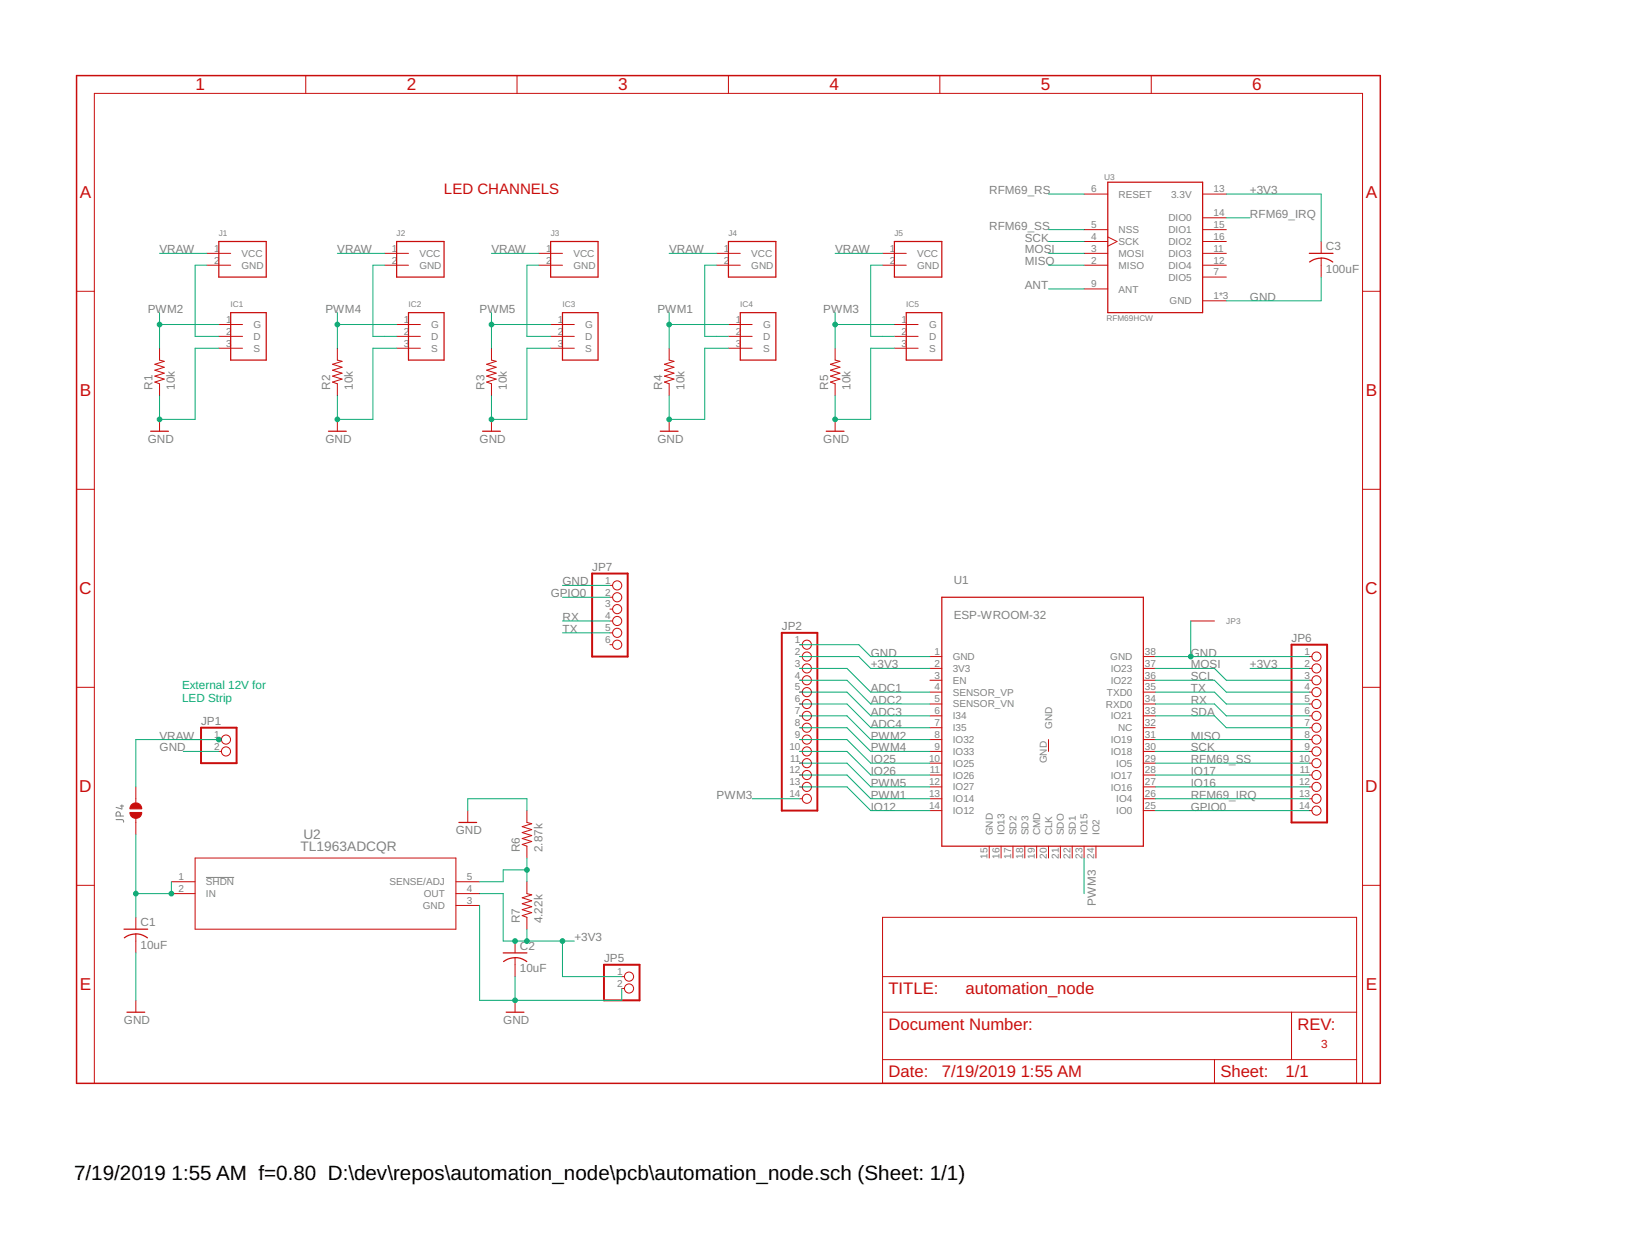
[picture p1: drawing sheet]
<svg xmlns="http://www.w3.org/2000/svg" width="279mm" height="216mm" viewBox="0 0 279 216" stroke-linecap="round" stroke-linejoin="round" font-family="sans-serif">
<path d="M20.6 139.8v-.3a.36 .36 0 0 0-.3-.4 .36 .36 0 0 0-.4 .4v.3h1.3M20.6 138.1h.6M20.9 137.9v.7l-1-.3M19.9 140.4l1.1 .1 .2 .4M35.3 150.3h4.8" fill="none" stroke="#808080" stroke-width=".17"/>
<path d="M13.1 13h223.5v172.6h-223.5z" fill="none" stroke="#c90d0c" stroke-width=".25"/>
<g fill="none" stroke="#c90d0c" stroke-width=".17">
<path d="M52.4 13v3M88.6 13v3M124.9 13v3M161.1 13v3M197.3 13v3M185.8 33.3h4.1M185.8 39.3h4.1M206.1 37.3h4.1M206.1 33.3h4.1M206.1 39.3h4.1M13.1 49.9h3.1M27.3 59.7v2l.9 .2-1.7 .5 1.7 .5-1.7 .5 1.7 .5-1.7 .6 1.7 .5-1.7 .5 .8 .3v2"/>
<path d="M35.5 43.4h4M35.5 45.4h4M37.5 55.6h4.1M37.5 57.6h4.1M37.5 59.7h4.1M57.8 59.7v2l.8 .2-1.6 .5 1.6 .5-1.6 .5 1.6 .5-1.6 .6 1.6 .5-1.6 .5 .8 .3v2M66 43.4h4M66 45.4h4M68 55.6h4.1M68 57.6h4.1M68 59.7h4.1M84.2 59.7v2l.8 .2-1.6 .5 1.6 .5-1.6 .5 1.6 .5-1.6 .6 1.6 .5-1.6 .5 .8 .3v2"/>
<path d="M92.4 43.4h4M92.4 45.4h4M94.4 55.6h4M94.4 57.6h4M94.4 59.7h4M114.7 59.7v2l.8 .2-1.6 .5 1.6 .5-1.6 .5 1.6 .5-1.6 .6 1.6 .5-1.6 .5 .8 .3v2M122.8 43.4h4.1M122.8 45.4h4.1M124.9 55.6h4M124.9 57.6h4M124.9 59.7h4M143.2 59.7v2l.8 .2-1.7 .5 1.7 .5-1.7 .5 1.7 .5-1.7 .6 1.7 .5-1.7 .5 .9 .3v2"/>
<path d="M151.3 43.4h4M151.3 45.4h4M153.3 55.6h4.1M153.3 57.6h4.1M153.3 59.7h4.1M185.8 43.4h4.1M185.8 45.4h4.1M185.8 41.4h4.1M185.8 49.5h4.1M189.9 40.6l1.6 .8-1.6 .8M206.1 43.4h4.1M206.1 45.4h4.1"/>
<path d="M206.1 51.5h4.1M206.1 41.4h4.1M206.1 47.5h4.1M226.5 41.4v2M226.5 44.2v3.3M233.6 49.9h3M27.3 71.9v2M57.8 71.9v2M84.2 71.9v2M114.7 71.9v2M143.2 71.9v2M13.1 83.8h3.1"/>
<path d="M233.6 83.8h3M13.1 117.8h3.1M104.5 106.4h.5M104.5 110.5h.5M104.5 100.3h.5M104.5 102.3h.5M104.5 104.4h.5M104.5 108.4h.5M137.1 114.5h.4M137.1 116.6h.4M137.1 112.5h.4M137.1 118.6h.4"/>
<path d="M137.1 110.5h.4M159.4 114.5h2M159.4 116.6h2M159.4 112.5h2M159.4 118.6h2M196 114.5h2M196 116.6h2M196 112.5h2M196 118.6h2M204.1 106.4h4.1M224.4 114.5h.5M224.4 116.6h.5"/>
<path d="M224.4 112.5h.5M224.4 118.6h.5M233.6 117.8h3M23.3 134.8v2.8M37.5 128.8h.5M37.5 126.7h.5M80.2 138.9v2M90.3 138.9v2l.8 .2-1.6 .5 1.6 .6-1.6 .5 1.6 .5-1.6 .5 1.6 .5-1.6 .5 .8 .3v2M137.1 136.9h.4M137.1 130.8h.4M137.1 134.8h.4M137.1 132.8h.4"/>
<path d="M137.1 128.8h.4M137.1 126.7h.4M137.1 122.7h.4M137.1 124.7h.4M137.1 120.6h.4M159.4 138.9h2M159.4 136.9h2M159.4 130.8h2M159.4 134.8h2M159.4 132.8h2M159.4 128.8h2M159.4 126.7h2"/>
<path d="M159.4 122.7h2M159.4 124.7h2M159.4 120.6h2M179.7 126.7v2.1M196 138.9h2M196 136.9h2M196 130.8h2M196 134.8h2M196 132.8h2M196 128.8h2M196 126.7h2M196 122.7h2"/>
<path d="M196 124.7h2M196 120.6h2M224.4 138.9h.5M224.4 136.9h.5M224.4 130.8h.5M224.4 134.8h.5M224.4 132.8h.5M224.4 128.8h.5M224.4 126.7h.5M224.4 122.7h.5M224.4 124.7h.5M224.4 120.6h.5"/>
<path d="M13.1 151.7h3.1M23.3 140.2v2.8M23.3 157.2v2M29.4 151.1h4M29.4 153.1h4M33.4 147h44.7v12.2h-44.7zM78.1 151.1h4.1M78.1 153.1h4.1M78.1 155.2h4.1M90.3 151.1v2l.8 .2-1.6 .5 1.6 .5-1.6 .6 1.6 .5-1.6 .5 1.6 .5-1.6 .5 .8 .3v2M151.3 157.2h81.2v28.4h-81.2zM169.6 145v2"/>
<path d="M171.6 145v2M173.6 145v2M175.7 145v2M177.7 145v2M179.7 145v2M181.8 145v2M183.8 145v2M185.8 145v2M187.9 145v2M233.6 151.7h3M23.3 160v3.3M23.3 171.4v2"/>
<path d="M88.3 161.2v2.1M88.3 164.1v3.2M88.3 171.4v2M106.6 167.3h.4M106.6 169.4h.4M151.3 173.4h81.2M151.3 167.3h81.2M221.4 173.4v8.2M16.2 185.6v-169.6h217.4v169.6M151.3 181.6h81.2M208.2 181.6v4"/>
<circle cx="105.8" cy="106.4" r=".78"/>
<circle cx="105.8" cy="104.4" r=".78"/>
<circle cx="105.8" cy="100.3" r=".78"/>
<circle cx="105.8" cy="102.3" r=".78"/>
<circle cx="105.8" cy="110.5" r=".78"/>
<circle cx="105.8" cy="108.4" r=".78"/>
<circle cx="138.3" cy="110.5" r=".78"/>
<circle cx="138.3" cy="116.6" r=".78"/>
<circle cx="138.3" cy="112.5" r=".78"/>
<circle cx="138.3" cy="118.6" r=".78"/>
<circle cx="138.3" cy="114.5" r=".78"/>
<circle cx="225.7" cy="114.5" r=".78"/>
<circle cx="225.7" cy="112.5" r=".78"/>
<circle cx="225.7" cy="116.6" r=".78"/>
<circle cx="225.7" cy="118.6" r=".78"/>
<circle cx="38.7" cy="128.8" r=".78"/>
<circle cx="38.7" cy="126.7" r=".78"/>
<circle cx="138.3" cy="136.9" r=".78"/>
<circle cx="138.3" cy="128.8" r=".78"/>
<circle cx="138.3" cy="130.8" r=".78"/>
<circle cx="138.3" cy="120.6" r=".78"/>
<circle cx="138.3" cy="122.7" r=".78"/>
<circle cx="138.3" cy="126.7" r=".78"/>
<circle cx="138.3" cy="124.7" r=".78"/>
<circle cx="138.3" cy="134.8" r=".78"/>
<circle cx="138.3" cy="132.8" r=".78"/>
<circle cx="225.7" cy="124.7" r=".78"/>
<circle cx="225.7" cy="120.6" r=".78"/>
<circle cx="225.7" cy="128.8" r=".78"/>
<circle cx="225.7" cy="134.8" r=".78"/>
<circle cx="225.7" cy="122.7" r=".78"/>
<circle cx="225.7" cy="126.7" r=".78"/>
<circle cx="225.7" cy="132.8" r=".78"/>
<circle cx="225.7" cy="138.9" r=".78"/>
<circle cx="225.7" cy="130.8" r=".78"/>
<circle cx="225.7" cy="136.9" r=".78"/>
<circle cx="107.8" cy="167.3" r=".78"/>
<circle cx="107.8" cy="169.4" r=".78"/>
</g>
<g fill="none" stroke="#c90d0c" stroke-width=".21">
<path d="M189.9 31.2h16.2v22.4h-16.2zM37.5 41.4h8.1v6.1h-8.1zM39.5 53.6h6.1v8.1h-6.1zM68 41.4h8.1v6.1h-8.1zM70 53.6h6.1v8.1h-6.1zM94.4 41.4h8.1v6.1h-8.1zM96.4 53.6h6.1v8.1h-6.1zM124.9 41.4h8.1v6.1h-8.1zM126.9 53.6h6.1v8.1h-6.1zM153.3 41.4h8.1v6.1h-8.1zM155.3 53.6h6.1v8.1h-6.1zM224.4 43.4h4.1"/>
<path d="M224.5 44.9a3.3 3.3 0 0 1 4 0M25.8 73.9h3.1M56.3 73.9h3.1M82.7 73.9h3.1M113.2 73.9h3M141.6 73.9h3.1M161.4 102.3h34.6v42.7h-34.6zM21.3 159.2h4M78.7 140.9h3M21.8 173.4h3M23.3 160l.8 .1 1.2 .6M23.3 160l-1.3 .3-.7 .4"/>
<path d="M86.3 163.3h4M86.8 173.4h3M88.3 164.1l.9 .1 1.1 .6M88.3 164.1l-1.2 .2-.8 .5"/>
</g>
<path d="M101.5 98.3h6.1v14.2h-6.1zM134 108.4h6.1v30.5h-6.1zM221.4 110.5h6.1v30.4h-6.1zM34.5 124.7h6.1v6.1h-6.1zM103.5 165.3h6.1v6.1h-6.1z" fill="none" stroke="#c90d0c" stroke-width=".34"/>
<g fill="#c90d0c" stroke="#c90d0c" stroke-width=".17">
<path d="M22.5 137.9a1.02 1.02 0 0 1 1.1-.3 1.02 1.02 0 0 1 .7 1h-2z" fill-rule="evenodd"/>
<path d="M22.3 139.2h2a1.02 1.02 0 0 1-1 1 1.02 1.02 0 0 1-1-1z" fill-rule="evenodd"/>
</g>
<g fill="none" stroke="#0dab76" stroke-width=".17">
<path d="M179.7 33.3h6.1M179.7 39.3h6.1M210.2 33.3h16.3v8.1M210.2 37.3h4.1M27.3 53.6v6.1M27.3 55.6h10.2M27.3 43.4h8.2M35.5 45.4h-2.1v12.2h4.1M37.5 59.7h-4.1v12.2h-6.1v-4.1M57.8 53.6v6.1M57.8 55.6h10.2M57.8 43.4h8.2"/>
<path d="M66 45.4h-2.1v12.2h4.1M68 59.7h-4.1v12.2h-6.1v-4.1M84.2 53.6v6.1M84.2 55.6h10.2M84.2 43.4h8.2M92.4 45.4h-2.1v12.2h4.1M94.4 59.7h-4.1v12.2h-6.1v-4.1M114.7 53.6v6.1M114.7 55.6h10.2M114.7 43.4h8.1M122.8 45.4h-2v12.2h4.1M124.9 59.7h-4.1v12.2h-6.1v-4.1"/>
<path d="M143.2 53.6v6.1M143.2 55.6h10.1M143.2 43.4h8.1M151.3 45.4h-2.1v12.2h4.1M153.3 59.7h-4.1v12.2h-6v-4.1M179.7 43.4h6.1M179.7 45.4h6.1M179.7 41.4h6.1M179.7 49.5h6.1M226.5 47.5v4h-16.3M96.4 100.3h8.1M96.4 108.4h8.1"/>
<path d="M96.4 106.4h8.1M96.4 102.3h8.1M137.1 112.5h10.1l2 2h10.2M137.1 110.5h10.1l2 2h10.2M137.1 118.6h8.1l4 4.1h10.2M137.1 114.5h8.1l4 4.1h10.2M137.1 116.6h8.1l4 4h10.2M198 112.5h26.4M198 114.5h10.2l2 2.1h14.2M198 116.6h10.2l2 2h14.2M198 118.6h10.2l2 2h14.2M204.1 106.4v6.1"/>
<path d="M214.3 114.5h10.1M31.4 128.8h6.1M37.5 126.7h-14.2v8.1M80.2 138.9v-2h10.1v2M128.9 136.9h8.2M137.1 128.8h8.1l4 4h10.2M137.1 124.7h8.1l4 4.1h10.2M137.1 132.8h8.1l4 4.1h10.2M137.1 126.7h8.1l4 4.1h10.2M137.1 122.7h8.1l4 4h10.2M137.1 120.6h8.1l4 4.1h10.2M137.1 134.8h8.1l4 4.1h10.2"/>
<path d="M137.1 130.8h8.1l4 4h10.2M198 128.8h26.4M198 136.9h26.4M198 132.8h26.4M198 126.7h26.4M198 122.7h10.2l2 2h14.2M198 120.6h10.2l2 2.1h14.2M198 134.8h26.4M198 130.8h26.4M198 138.9h26.4M23.3 143v14.2M29.4 151.1v2h-6.1"/>
<path d="M82.2 155.2v16.2h24.4v-2M82.2 153.1h4.1v8.1h12.1M90.3 147v4.1M90.3 159.2v2M90.3 149.1h-4v2h-4.1M185.8 147v6.1M23.3 163.3v8.1M88.3 167.3v4.1M96.4 161.2v6.1h10.2"/>
</g>
<g fill="#0dab76" stroke="#0dab76" stroke-width=".17">
<circle cx="27.3" cy="71.9" r=".4"/>
<circle cx="57.8" cy="71.9" r=".4"/>
<circle cx="84.2" cy="71.9" r=".4"/>
<circle cx="114.7" cy="71.9" r=".4"/>
<circle cx="143.2" cy="71.9" r=".4"/>
<circle cx="204.1" cy="112.5" r=".4"/>
<circle cx="88.3" cy="171.4" r=".4"/>
<circle cx="114.7" cy="55.6" r=".4"/>
<circle cx="37.5" cy="126.7" r=".4"/>
<circle cx="27.3" cy="55.6" r=".4"/>
<circle cx="143.2" cy="55.6" r=".4"/>
<circle cx="57.8" cy="55.6" r=".4"/>
<circle cx="84.2" cy="55.6" r=".4"/>
<circle cx="88.3" cy="161.2" r=".4"/>
<circle cx="90.3" cy="161.2" r=".4"/>
<circle cx="96.4" cy="161.2" r=".4"/>
<circle cx="29.4" cy="153.1" r=".4"/>
<circle cx="23.3" cy="153.1" r=".4"/>
<circle cx="90.3" cy="149.1" r=".4"/>
</g>
<g font-size="3.5">
<text x="12.7" y="202.2">7/19/2019</text>
<text x="29.4" y="202.2">1:55 AM f=0.80 D:\dev\repos\automation_node\pcb\automation_node.sch (Sheet: 1/1)</text>
</g>
<g font-size="2.9" fill="#c90d0c">
<text x="33.5" y="15.5">1</text>
<text x="69.7" y="15.5">2</text>
<text x="105.9" y="15.5">3</text>
<text x="142.2" y="15.5">4</text>
<text x="178.4" y="15.5">5</text>
<text x="214.6" y="15.5">6</text>
<text x="13.7" y="34">A</text>
<text x="234.1" y="34">A</text>
<text x="13.7" y="67.9">B</text>
<text x="234.1" y="67.9">B</text>
<text x="13.6" y="101.8">C</text>
<text x="234" y="101.8">C</text>
<text x="13.6" y="135.8">D</text>
<text x="234" y="135.8">D</text>
<text x="13.7" y="169.7">E</text>
<text x="152.3" y="170.4">TITLE:</text>
<text x="165.5" y="170.4">automation_node</text>
<text x="234.1" y="169.7">E</text>
<text x="152.3" y="176.5">Document Number:</text>
<text x="222.4" y="176.5">REV:</text>
<text x="152.3" y="184.6">Date:</text>
<text x="161.4" y="184.6">7/19/2019</text>
<text x="175" y="184.6">1:55 AM</text>
<text x="209.2" y="184.6">Sheet:</text>
<text x="220.4" y="184.6">1/1</text>
</g>
<text font-size="2.6" fill="#c90d0c" x="76.1" y="33.3">LED CHANNELS</text>
<g font-size="2.3" fill="#808080">
<text x="52" y="143.8">U2</text>
<text x="51.5" y="145.8">TL1963ADCQR</text>
</g>
<g font-size="2" fill="#808080">
<text x="169.6" y="33.3">RFM69_RS</text>
<text x="214.3" y="33.3">+3V3</text>
<text x="169.6" y="39.4">RFM69_SS</text>
<text x="175.7" y="41.4">SCK</text>
<text x="214.3" y="37.3">RFM69_IRQ</text>
<text x="27.3" y="43.4">VRAW</text>
<text x="57.8" y="43.4">VRAW</text>
<text x="84.2" y="43.4">VRAW</text>
<text x="114.7" y="43.4">VRAW</text>
<text x="143.2" y="43.4">VRAW</text>
<text x="175.7" y="43.4">MOSI</text>
<text x="175.7" y="45.5">MISO</text>
<text x="227.3" y="46.8">100uF</text>
<text x="227.3" y="42.9">C3</text>
<text x="25.3" y="53.6">PWM2</text>
<text x="55.8" y="53.6">PWM4</text>
<text x="82.2" y="53.6">PWM5</text>
<text x="112.7" y="53.6">PWM1</text>
<text x="141.1" y="53.6">PWM3</text>
<text x="175.7" y="49.5">ANT</text>
<text x="214.3" y="51.5">GND</text>
<text x="26.1" y="66.8" transform="rotate(-90 26.1 66.8)">R1</text>
<text x="30" y="66.8" transform="rotate(-90 30 66.8)">10k</text>
<text x="56.6" y="66.8" transform="rotate(-90 56.6 66.8)">R2</text>
<text x="60.5" y="66.8" transform="rotate(-90 60.5 66.8)">10k</text>
<text x="83" y="66.8" transform="rotate(-90 83 66.8)">R3</text>
<text x="86.9" y="66.8" transform="rotate(-90 86.9 66.8)">10k</text>
<text x="113.5" y="66.8" transform="rotate(-90 113.5 66.8)">R4</text>
<text x="117.3" y="66.8" transform="rotate(-90 117.3 66.8)">10k</text>
<text x="142" y="66.8" transform="rotate(-90 142 66.8)">R5</text>
<text x="145.8" y="66.8" transform="rotate(-90 145.8 66.8)">10k</text>
<text x="25.3" y="75.9">GND</text>
<text x="55.8" y="75.9">GND</text>
<text x="82.2" y="75.9">GND</text>
<text x="112.7" y="75.9">GND</text>
<text x="141.1" y="75.9">GND</text>
<text x="96.4" y="100.3">GND</text>
<text x="101.5" y="97.8">JP7</text>
<text x="163.5" y="100.1">U1</text>
<text x="94.4" y="102.3">GPIO0</text>
<text x="96.4" y="106.4">RX</text>
<text x="134" y="107.9">JP2</text>
<text x="163.5" y="106">ESP-WROOM-32</text>
<text x="96.4" y="108.4">TX</text>
<text x="149.2" y="112.5">GND</text>
<text x="204.1" y="112.5">GND</text>
<text x="221.4" y="110">JP6</text>
<text x="149.2" y="114.5">+3V3</text>
<text x="149.2" y="118.6">ADC1</text>
<text x="204.1" y="114.5">MOSI</text>
<text x="204.1" y="118.6">TX</text>
<text x="204.1" y="116.6">SCL</text>
<text x="214.3" y="114.5">+3V3</text>
<text x="34.5" y="124.2">JP1</text>
<text x="149.2" y="120.6">ADC2</text>
<text x="149.2" y="122.7">ADC3</text>
<text x="149.2" y="124.7">ADC4</text>
<text x="204.1" y="120.6">RX</text>
<text x="204.1" y="122.7">SDA</text>
<text x="27.3" y="128.7">GND</text>
<text x="27.3" y="126.7">VRAW</text>
<text x="149.2" y="126.7">PWM2</text>
<text x="149.2" y="128.7">PWM4</text>
<text x="149.2" y="130.8">IO25</text>
<text x="204.1" y="128.7">SCK</text>
<text x="204.1" y="126.7">MISO</text>
<text x="204.1" y="130.8">RFM69_SS</text>
<text x="122.8" y="136.9">PWM3</text>
<text x="149.2" y="136.9">PWM1</text>
<text x="149.2" y="134.8">PWM5</text>
<text x="149.2" y="132.8">IO26</text>
<text x="204.1" y="136.9">RFM69_IRQ</text>
<text x="204.1" y="132.8">IO17</text>
<text x="204.1" y="134.8">IO16</text>
<text x="78.1" y="143">GND</text>
<text x="149.2" y="138.9">IO12</text>
<text x="204.1" y="138.9">GPIO0</text>
<text x="89.1" y="146" transform="rotate(-90 89.1 146)">R6</text>
<text x="93" y="146" transform="rotate(-90 93 146)">2.87k</text>
<text x="187.8" y="155.2" transform="rotate(-90 187.8 155.2)">PWM3</text>
<text x="24.1" y="158.7">C1</text>
<text x="89.1" y="158.2" transform="rotate(-90 89.1 158.2)">R7</text>
<text x="93" y="158.2" transform="rotate(-90 93 158.2)">4.22k</text>
<text x="98.5" y="161.3">+3V3</text>
<text x="24.1" y="162.6">10uF</text>
<text x="89.1" y="166.6">10uF</text>
<text x="89.1" y="162.8">C2</text>
<text x="103.5" y="164.8">JP5</text>
<text x="21.3" y="175.5">GND</text>
<text x="86.3" y="175.5">GND</text>
</g>
<g font-size="2" fill="#0dab76">
<text x="31.2" y="118.1">External 12V for</text>
<text x="31.2" y="120.2">LED Strip</text>
</g>
<text font-size="2" fill="#c90d0c" x="226.5" y="179.5">3</text>
<g font-size="1.7" fill="#808080">
<text x="187.1" y="33">6</text>
<text x="191.8" y="33.9">RESET</text>
<text x="200.7" y="33.9">3.3V</text>
<text x="208" y="33">13</text>
<text x="187.1" y="39.1">5</text>
<text x="187.1" y="41.1">4</text>
<text x="191.8" y="40">NSS</text>
<text x="191.8" y="42">SCK</text>
<text x="200.3" y="37.9">DIO0</text>
<text x="200.3" y="40">DIO1</text>
<text x="208" y="37">14</text>
<text x="208" y="39.1">15</text>
<text x="208" y="41.1">16</text>
<text x="36.7" y="43.1">1</text>
<text x="36.7" y="45.2">2</text>
<text x="41.4" y="44">VCC</text>
<text x="41.4" y="46.1">GND</text>
<text x="67.2" y="43.1">1</text>
<text x="67.2" y="45.2">2</text>
<text x="71.9" y="44">VCC</text>
<text x="71.9" y="46.1">GND</text>
<text x="93.6" y="43.1">1</text>
<text x="93.6" y="45.2">2</text>
<text x="98.3" y="44">VCC</text>
<text x="98.3" y="46.1">GND</text>
<text x="124.1" y="43.1">1</text>
<text x="124.1" y="45.2">2</text>
<text x="128.8" y="44">VCC</text>
<text x="128.8" y="46.1">GND</text>
<text x="152.5" y="43.1">1</text>
<text x="152.5" y="45.2">2</text>
<text x="157.2" y="44">VCC</text>
<text x="157.2" y="46.1">GND</text>
<text x="187.1" y="45.2">2</text>
<text x="187.1" y="43.1">3</text>
<text x="191.8" y="46.1">MISO</text>
<text x="191.8" y="44">MOSI</text>
<text x="200.3" y="42">DIO2</text>
<text x="200.3" y="44">DIO3</text>
<text x="200.3" y="46.1">DIO4</text>
<text x="208" y="43.1">11</text>
<text x="208" y="45.2">12</text>
<text x="208" y="47.2">7</text>
<text x="187.1" y="49.2">9</text>
<text x="191.8" y="50.1">ANT</text>
<text x="200.3" y="48.1">DIO5</text>
<text x="200.5" y="52.2">GND</text>
<text x="208" y="51.3">1*3</text>
<text x="38.7" y="55.3">1</text>
<text x="38.7" y="57.4">2</text>
<text x="38.7" y="59.4">3</text>
<text x="43.4" y="56.2">G</text>
<text x="43.4" y="58.2">D</text>
<text x="69.2" y="55.3">1</text>
<text x="69.2" y="57.4">2</text>
<text x="69.2" y="59.4">3</text>
<text x="73.9" y="56.2">G</text>
<text x="73.9" y="58.2">D</text>
<text x="95.6" y="55.3">1</text>
<text x="95.6" y="57.4">2</text>
<text x="95.6" y="59.4">3</text>
<text x="100.3" y="56.2">G</text>
<text x="100.3" y="58.2">D</text>
<text x="126.1" y="55.3">1</text>
<text x="126.1" y="57.4">2</text>
<text x="126.1" y="59.4">3</text>
<text x="130.8" y="56.2">G</text>
<text x="130.8" y="58.2">D</text>
<text x="154.6" y="55.3">1</text>
<text x="154.6" y="57.4">2</text>
<text x="154.6" y="59.4">3</text>
<text x="159.2" y="56.2">G</text>
<text x="159.2" y="58.2">D</text>
<text x="43.4" y="60.3">S</text>
<text x="73.9" y="60.3">S</text>
<text x="100.3" y="60.3">S</text>
<text x="130.8" y="60.3">S</text>
<text x="159.2" y="60.3">S</text>
<text x="103.8" y="100">1</text>
<text x="103.8" y="102.1">2</text>
<text x="103.8" y="104.1">3</text>
<text x="103.8" y="106.1">4</text>
<text x="103.8" y="108.1">5</text>
<text x="103.8" y="110.2">6</text>
<text x="136.3" y="110.2">1</text>
<text x="136.3" y="112.2">2</text>
<text x="160.2" y="112.2">1</text>
<text x="163.3" y="113.1">GND</text>
<text x="190.3" y="113.1">GND</text>
<text x="196.3" y="112.2">38</text>
<text x="223.6" y="112.2">1</text>
<text x="136.3" y="114.2">3</text>
<text x="136.3" y="116.3">4</text>
<text x="136.3" y="118.3">5</text>
<text x="160.2" y="114.2">2</text>
<text x="160.2" y="116.3">3</text>
<text x="160.2" y="118.3">4</text>
<text x="163.3" y="115.1">3V3</text>
<text x="163.3" y="117.2">EN</text>
<text x="163.3" y="119.2">SENSOR_VP</text>
<text x="189.7" y="119.2">TXD0</text>
<text x="190.4" y="117.2">IO22</text>
<text x="190.4" y="115.1">IO23</text>
<text x="196.3" y="116.3">36</text>
<text x="196.3" y="114.2">37</text>
<text x="196.3" y="118.3">35</text>
<text x="223.6" y="114.2">2</text>
<text x="223.6" y="116.3">3</text>
<text x="223.6" y="118.3">4</text>
<text x="136.3" y="120.3">6</text>
<text x="136.3" y="122.4">7</text>
<text x="136.3" y="124.4">8</text>
<text x="160.2" y="122.4">6</text>
<text x="160.2" y="124.4">7</text>
<text x="160.2" y="120.3">5</text>
<text x="163.3" y="123.3">I34</text>
<text x="163.3" y="125.3">I35</text>
<text x="163.3" y="121.2">SENSOR_VN</text>
<text x="180.3" y="124.8" transform="rotate(-90 180.3 124.8)">GND</text>
<text x="189.6" y="121.2">RXD0</text>
<text x="190.4" y="123.3">IO21</text>
<text x="191.7" y="125.3">NC</text>
<text x="196.3" y="122.4">33</text>
<text x="196.3" y="124.4">32</text>
<text x="196.3" y="120.3">34</text>
<text x="223.6" y="120.3">5</text>
<text x="223.6" y="122.4">6</text>
<text x="223.6" y="124.4">7</text>
<text x="36.7" y="126.4">1</text>
<text x="36.7" y="128.5">2</text>
<text x="135.3" y="128.5">10</text>
<text x="135.4" y="130.5">11</text>
<text x="136.3" y="126.4">9</text>
<text x="159.2" y="130.5">10</text>
<text x="160.2" y="126.4">8</text>
<text x="160.2" y="128.5">9</text>
<text x="163.3" y="131.4">IO25</text>
<text x="163.3" y="127.3">IO32</text>
<text x="163.3" y="129.4">IO33</text>
<text x="179.4" y="130.8" transform="rotate(-90 179.4 130.8)">GND</text>
<text x="190.4" y="129.4">IO18</text>
<text x="190.4" y="127.3">IO19</text>
<text x="191.3" y="131.4">IO5</text>
<text x="196.3" y="130.5">29</text>
<text x="196.3" y="128.5">30</text>
<text x="196.3" y="126.4">31</text>
<text x="222.7" y="130.5">10</text>
<text x="223.6" y="126.4">8</text>
<text x="223.6" y="128.5">9</text>
<text x="135.3" y="132.5">12</text>
<text x="135.3" y="134.6">13</text>
<text x="135.3" y="136.6">14</text>
<text x="159.2" y="136.6">13</text>
<text x="159.2" y="134.6">12</text>
<text x="159.4" y="132.5">11</text>
<text x="163.3" y="137.5">IO14</text>
<text x="163.3" y="133.4">IO26</text>
<text x="163.3" y="135.5">IO27</text>
<text x="190.4" y="135.5">IO16</text>
<text x="190.4" y="133.4">IO17</text>
<text x="191.3" y="137.5">IO4</text>
<text x="196.3" y="136.6">26</text>
<text x="196.3" y="134.6">27</text>
<text x="196.3" y="132.5">28</text>
<text x="222.7" y="134.6">12</text>
<text x="222.7" y="136.6">13</text>
<text x="222.8" y="132.5">11</text>
<text x="159.2" y="138.6">14</text>
<text x="163.3" y="139.5">IO12</text>
<text x="170.2" y="143.1" transform="rotate(-90 170.2 143.1)">GND</text>
<text x="172.2" y="143.1" transform="rotate(-90 172.2 143.1)">IO13</text>
<text x="174.2" y="143.1" transform="rotate(-90 174.2 143.1)">SD2</text>
<text x="176.3" y="143.1" transform="rotate(-90 176.3 143.1)">SD3</text>
<text x="178.3" y="143.1" transform="rotate(-90 178.3 143.1)">CMD</text>
<text x="180.3" y="143.1" transform="rotate(-90 180.3 143.1)">CLK</text>
<text x="182.4" y="143.1" transform="rotate(-90 182.4 143.1)">SDO</text>
<text x="184.4" y="143.1" transform="rotate(-90 184.4 143.1)">SD1</text>
<text x="186.4" y="143.1" transform="rotate(-90 186.4 143.1)">IO15</text>
<text x="188.5" y="143.1" transform="rotate(-90 188.5 143.1)">IO2</text>
<text x="191.3" y="139.5">IO0</text>
<text x="196.3" y="138.6">25</text>
<text x="222.7" y="138.6">14</text>
<text x="169.3" y="147.2" transform="rotate(-90 169.3 147.2)">15</text>
<text x="171.3" y="147.2" transform="rotate(-90 171.3 147.2)">16</text>
<text x="173.3" y="147.2" transform="rotate(-90 173.3 147.2)">17</text>
<text x="175.4" y="147.2" transform="rotate(-90 175.4 147.2)">18</text>
<text x="177.4" y="147.2" transform="rotate(-90 177.4 147.2)">19</text>
<text x="179.4" y="147.2" transform="rotate(-90 179.4 147.2)">20</text>
<text x="181.5" y="147.2" transform="rotate(-90 181.5 147.2)">21</text>
<text x="183.5" y="147.2" transform="rotate(-90 183.5 147.2)">22</text>
<text x="185.5" y="147.2" transform="rotate(-90 185.5 147.2)">23</text>
<text x="187.6" y="147.2" transform="rotate(-90 187.6 147.2)">24</text>
<text x="30.6" y="150.8">1</text>
<text x="30.6" y="152.8">2</text>
<text x="35.3" y="151.7">SHDN</text>
<text x="35.3" y="153.7">IN</text>
<text x="66.7" y="151.7">SENSE/ADJ</text>
<text x="72.5" y="155.8">GND</text>
<text x="72.6" y="153.7">OUT</text>
<text x="80" y="154.9">3</text>
<text x="80" y="152.8">4</text>
<text x="80" y="150.8">5</text>
<text x="105.8" y="167.1">1</text>
<text x="105.8" y="169.1">2</text>
</g>
<g font-size="1.4" fill="#808080">
<text x="189.2" y="30.8">U3</text>
<text x="37.5" y="40.4">J1</text>
<text x="68" y="40.4">J2</text>
<text x="94.4" y="40.4">J3</text>
<text x="124.9" y="40.4">J4</text>
<text x="153.3" y="40.4">J5</text>
<text x="39.5" y="52.6">IC1</text>
<text x="70" y="52.6">IC2</text>
<text x="96.4" y="52.6">IC3</text>
<text x="126.9" y="52.6">IC4</text>
<text x="155.3" y="52.6">IC5</text>
<text x="189.7" y="55">RFM69HCW</text>
<text x="210.2" y="106.9">JP3</text>
</g>
</svg>
